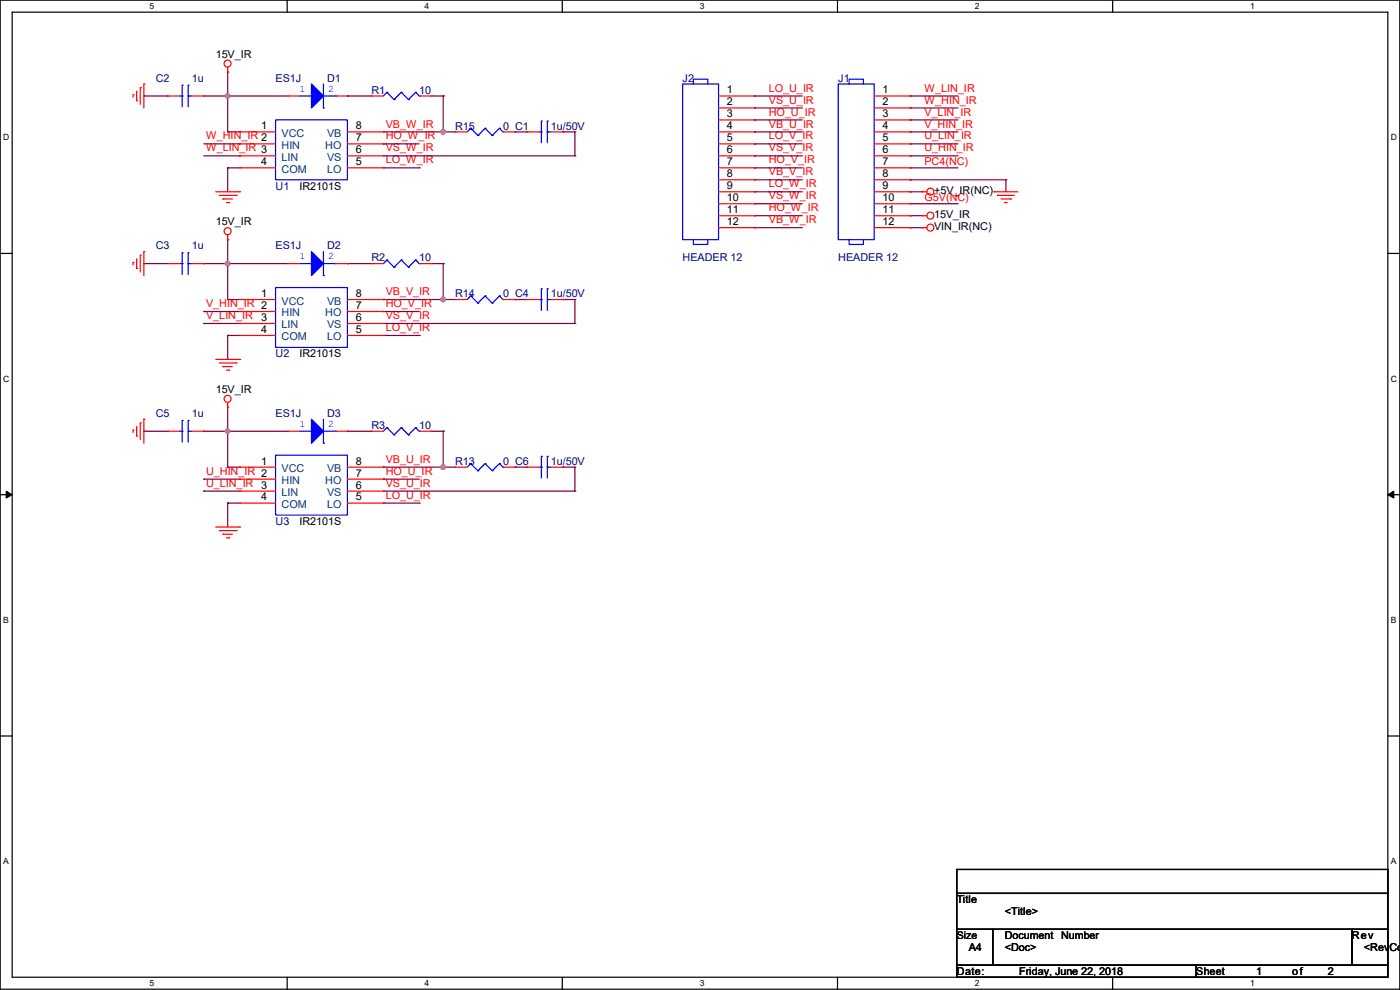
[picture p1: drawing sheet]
<svg xmlns="http://www.w3.org/2000/svg" width="297mm" height="210mm" viewBox="0 0 297 210" stroke-linecap="round" stroke-linejoin="round" font-family="sans-serif">
<path d="M0 0h297v209.8h-297zM2.6 2.6h291.8v204.7h-291.8z" fill="none" stroke="#000" stroke-width=".25"/>
<g fill="#fff">
<path d="M31.7 .3h1v2h-1z"/>
<path d="M31.7 207.6h1v1.9h-1z"/>
</g>
<path d="M60.9 0v2.6M60.9 207.3v2.5" fill="none" stroke="#000" stroke-width=".25"/>
<g fill="#fff">
<path d="M90.1 .3h1v2h-1z"/>
<path d="M90.1 207.6h1v1.9h-1z"/>
</g>
<path d="M119.3 0v2.6M119.3 207.3v2.5" fill="none" stroke="#000" stroke-width=".25"/>
<g fill="#fff">
<path d="M148.5 .3h.9v2h-.9z"/>
<path d="M148.5 207.6h.9v1.9h-.9z"/>
</g>
<path d="M177.7 0v2.6M177.7 207.3v2.5" fill="none" stroke="#000" stroke-width=".25"/>
<g fill="#fff">
<path d="M206.8 .3h1v2h-1z"/>
<path d="M206.8 207.6h1v1.9h-1z"/>
</g>
<path d="M236.1 0v2.6M236.1 207.3v2.5" fill="none" stroke="#000" stroke-width=".25"/>
<g fill="#fff">
<path d="M265.2 .3h1v2h-1z"/>
<path d="M265.2 207.6h1v1.9h-1z"/>
<path d="M.7 28.2h1.2v1.9h-1.2z"/>
<path d="M295.1 28.2h1.2v1.9h-1.2z"/>
<path d="M.7 79.3h1.2v2h-1.2z"/>
<path d="M295.1 79.3h1.2v2h-1.2z"/>
</g>
<path d="M0 53.8h2.6M294.4 53.8h2.6" fill="none" stroke="#000" stroke-width=".25"/>
<g fill="#fff">
<path d="M.7 130.5h1.2v2h-1.2z"/>
<path d="M295.1 130.5h1.1v2h-1.1z"/>
</g>
<path d="M0 104.9h2.6M294.4 104.9h2.6" fill="none" stroke="#000" stroke-width=".25"/>
<path d="M1.3 104.2l1.3 .7-1.3 .8zM294.4 104.9l1.3-.7v1.5z" fill="#000" stroke="#000" stroke-width=".21"/>
<g fill="#fff">
<path d="M.7 181.7h1.2v2h-1.2z"/>
<path d="M295.1 181.7h1.1v2h-1.1z"/>
</g>
<path d="M0 156.1h2.6M294.4 156.1h2.6M203 184.4h91.4v5.1h-91.4zM203 189.5h91.4v7.6h-91.4zM203 197.1h7.6v7.7h-7.6zM210.6 197.1h76.2v7.7h-76.2zM286.8 197.1h7.6v7.7h-7.6zM203 204.8h50.8v2.5h-50.8zM253.8 204.8h40.6v2.5h-40.6z" fill="none" stroke="#000" stroke-width=".25"/>
<g fill="none" stroke="#800040" stroke-width=".25">
<path d="M48.3 15.3h.1M48.3 15.3v12.7M30.5 20.4h.1M30.5 20.4h5.1M43.2 20.4h.1M43.2 33.1h7.6M43.2 30.5h7.6M43.2 20.4h17.8M48.3 28h.1M48.3 20.4h.1M48.3 35.6h.1M48.3 35.6h2.5"/>
<path d="M48.3 28h2.5M48.3 35.6v5.1M50.8 30.5h.1M50.8 33.1h.1M73.7 20.4h.1M73.7 20.4h5.1M81.3 30.5h.1M81.3 35.6h7.6M81.3 28h15.3M81.3 33.1h40.7M81.3 30.5h7.6M88.9 35.6h.1"/>
<path d="M91.5 20.4h2.5M94 28h.1M94 20.4h.1M94 20.4v7.6M109.3 28h.1M109.3 28h2.5M119.4 28h.1M119.4 28h2.6M122 33.1h.1M122 28h.1M122 28v5.1M160.1 38.1h.1"/>
<path d="M160.1 35.6h.1M160.1 33.1h.1M160.1 30.5h.1M160.1 28h.1M160.1 25.4h.1M160.1 22.9h.1M160.1 20.4h.1M160.1 35.6h10.1M160.1 28h10.1M160.1 33.1h10.1M160.1 30.5h10.1M160.1 20.4h10.1"/>
<path d="M160.1 38.1h10.1M160.1 25.4h10.1M160.1 22.9h10.1M193.1 22.9h.1M193.1 20.4h.1M193.1 25.4h.1M193.1 28h.1M193.1 30.5h.1M193.1 33.1h.1M193.1 38.1h.1M193.1 35.6h.1M193.1 35.6h10.1"/>
<path d="M193.1 28h10.1M193.1 33.1h10.1M193.1 30.5h10.1M193.1 20.4h10.1M193.1 38.1h20.3M193.1 25.4h10.1M193.1 22.9h10.1M213.4 38.1h.1M213.4 38.1v2.6M30.5 55.9h.1M30.5 55.9h5.1M43.2 55.9h.1"/>
<path d="M43.2 55.9h17.8M48.3 50.8h.1M48.3 55.9h.1M48.3 50.8v12.7M73.7 55.9h.1M73.7 55.9h5.1M91.5 55.9h2.5M94 55.9h.1M94 55.9v7.6M160.1 43.2h.1M160.1 45.8h.1M160.1 48.3h.1"/>
<path d="M160.1 40.7h.1M160.1 43.2h10.1M160.1 45.8h10.1M160.1 48.3h10.1M160.1 40.7h10.1M193.1 40.7h.1M193.1 45.8h.1M193.1 43.2h.1M193.1 48.3h.1M193.1 43.2h10.1M193.1 45.8h2.5M193.1 48.3h2.5"/>
<path d="M193.1 40.7h2.5M43.2 68.6h.1M43.2 66.1h.1M43.2 68.6h7.6M43.2 66.1h7.6M48.3 63.5h.1M48.3 71.2h.1M48.3 71.2h2.5M48.3 71.2v5M48.3 63.5h2.5M81.3 63.5h.1M81.3 66.1h.1"/>
<path d="M81.3 68.6h40.7M81.3 71.2h7.6M81.3 63.5h15.3M81.3 66.1h7.6M88.9 71.2h.1M94 63.5h.1M109.3 63.5h.1M109.3 63.5h2.5M119.4 63.5h.1M119.4 63.5h2.6M122 68.6h.1M122 63.5h.1"/>
<path d="M122 63.5v5.1M30.5 91.5h.1M30.5 91.5h5.1M43.2 91.5h.1M43.2 91.5h17.8M48.3 86.4h.1M48.3 99.1h.1M48.3 91.5h.1M48.3 99.1h2.5M48.3 86.4v12.7M73.7 91.5h.1M73.7 91.5h5.1"/>
<path d="M81.3 99.1h.1M81.3 99.1h15.3M91.5 91.5h2.5M94 91.5h.1M94 99.1h.1M94 91.5v7.6M109.3 99.1h.1M109.3 99.1h2.5M119.4 99.1h.1M119.4 99.1h2.6M122 99.1h.1M122 99.1v5.1"/>
<path d="M43.2 101.6h.1M43.2 104.2h.1M43.2 101.6h7.6M43.2 104.2h7.6M48.3 106.7h.1M48.3 106.7h2.5M48.3 106.7v5.1M81.3 101.6h.1M81.3 106.7h7.6M81.3 101.6h7.6M81.3 104.2h40.7M88.9 106.7h.1"/>
<path d="M122 104.2h.1"/>
</g>
<g fill="#f0f" stroke="#f0f" stroke-width=".25">
<circle cx="48.3" cy="20.3" r=".49"/>
<circle cx="48.3" cy="55.9" r=".49"/>
<circle cx="48.3" cy="91.5" r=".49"/>
<circle cx="94" cy="99.1" r=".49"/>
<circle cx="94" cy="63.5" r=".49"/>
<circle cx="94" cy="28" r=".49"/>
</g>
<g fill="none" stroke="#f00" stroke-width=".25">
<path d="M29 19.3v2.1M29.8 18.6h.1M29.8 18.6v3.5M30.5 17.8h.1M30.5 17.8v5.1M48.3 15.3h.1M48.3 14.3v1M28.2 20.1h.1M28.2 20.1v.5M29 21.4h.1M35.6 20.4h.1M35.6 20.4h2.5"/>
<path d="M40.7 20.4h2.5M43.2 20.4h.1M50.8 28h.1M50.8 30.5h.1M50.8 33.1h.1M50.8 35.6h.1M50.8 28h7.7M50.8 30.5h7.7M50.8 33.1h7.7M50.8 35.6h7.7M61 20.4h.1M61 20.4h2.5"/>
<path d="M71.2 20.4h2.5M73.7 20.4h.1M73.7 28h7.6M73.7 30.5h7.6M73.7 33.1h7.6M73.7 35.6h7.6M78.8 20.4h.1M78.8 20.4h2.5M81.3 35.6h.1M81.3 33.1h.1M81.3 30.5h.1M81.3 28h.1"/>
<path d="M88.9 20.4h2.6M91.5 20.4h.1M96.6 28h.1M96.6 28h2.5M106.7 28h2.6M109.3 28h.1M111.8 28h.1M111.8 28h2.5M116.9 28h2.5M119.4 28h.1M152.4 28h7.7M152.4 20.4h7.7"/>
<path d="M152.4 22.9h7.7M152.4 25.4h7.7M152.4 30.5h7.7M152.4 33.1h7.7M152.4 35.6h7.7M152.4 38.1h7.7M160.1 20.4h.1M160.1 22.9h.1M160.1 25.4h.1M160.1 28h.1M160.1 30.5h.1M160.1 33.1h.1"/>
<path d="M160.1 35.6h.1M160.1 38.1h.1M185.5 28h7.6M185.5 20.4h7.6M185.5 22.9h7.6M185.5 25.4h7.6M185.5 30.5h7.6M185.5 33.1h7.6M185.5 35.6h7.6M185.5 38.1h7.6M193.1 20.4h.1M193.1 22.9h.1"/>
<path d="M193.1 25.4h.1M193.1 28h.1M193.1 30.5h.1M193.1 33.1h.1M193.1 35.6h.1M193.1 38.1h.1M28.2 55.7h.1M28.2 55.7v.5M29 56.9h.1M29 54.9v2M29.8 54.1h.1M29.8 54.1v3.6"/>
<path d="M30.5 53.4h.1M30.5 53.4v5.1M35.6 55.9h.1M35.6 55.9h2.5M40.7 55.9h2.5M43.2 55.9h.1M45.8 40.7h5M46.5 41.4h3.6M47.3 42.2h.1M47.3 42.2h2M48 43h.6M48.3 50.8h.1"/>
<path d="M48.3 49.8v1M48.6 43h.1M50.1 41.4h.1M50.8 40.7h.1M61 55.9h.1M61 55.9h2.5M71.2 55.9h2.5M73.7 55.9h.1M78.8 55.9h.1M78.8 55.9h2.5M88.9 55.9h2.6M91.5 55.9h.1"/>
<path d="M152.4 40.7h7.7M152.4 45.8h7.7M152.4 48.3h7.7M152.4 43.2h7.7M160.1 40.7h.1M160.1 43.2h.1M160.1 45.8h.1M160.1 48.3h.1M185.5 40.7h7.6M185.5 45.8h7.6M185.5 48.3h7.6M185.5 43.2h7.6"/>
<path d="M193.1 40.7h.1M193.1 43.2h.1M193.1 45.8h.1M193.1 48.3h.1M195.6 40.7h.1M195.6 45.8h.1M195.6 48.3h.1M195.6 40.7h1M195.6 45.8h1M195.6 48.3h1M210.9 40.7h.1M210.9 40.7h5"/>
<path d="M211.6 41.4h.1M211.6 41.4h3.6M212.4 42.2h2M213.1 43h.1M213.1 43h.6M214.4 42.2h.1M45.8 76.2h5M46.5 77h3.6M47.3 77.8h.1M47.3 77.8h2M48 78.5h.6M48.6 78.5h.1"/>
<path d="M50.1 77h.1M50.8 76.2h.1M50.8 63.5h.1M50.8 66.1h.1M50.8 68.6h.1M50.8 71.2h.1M50.8 63.5h7.7M50.8 66.1h7.7M50.8 68.6h7.7M50.8 71.2h7.7M73.7 63.5h7.6M73.7 66.1h7.6"/>
<path d="M73.7 68.6h7.6M73.7 71.2h7.6M81.3 71.2h.1M81.3 68.6h.1M81.3 66.1h.1M81.3 63.5h.1M96.6 63.5h.1M96.6 63.5h2.5M106.7 63.5h2.6M109.3 63.5h.1M111.8 63.5h.1M111.8 63.5h2.5"/>
<path d="M116.9 63.5h2.5M119.4 63.5h.1M28.2 91.2h.1M28.2 91.2v.5M29 92.5h.1M29 90.5v2M29.8 89.7h.1M29.8 89.7v3.6M30.5 88.9h.1M30.5 88.9v5.1M35.6 91.5h.1M35.6 91.5h2.5"/>
<path d="M40.7 91.5h2.5M43.2 91.5h.1M48.3 86.4h.1M48.3 85.4v1M50.8 99.1h.1M50.8 99.1h7.7M61 91.5h.1M61 91.5h2.5M71.2 91.5h2.5M73.7 91.5h.1M73.7 99.1h7.6M78.8 91.5h.1"/>
<path d="M78.8 91.5h2.5M81.3 99.1h.1M88.9 91.5h2.6M91.5 91.5h.1M96.6 99.1h.1M96.6 99.1h2.5M106.7 99.1h2.6M109.3 99.1h.1M111.8 99.1h.1M111.8 99.1h2.5M116.9 99.1h2.5M119.4 99.1h.1"/>
<path d="M45.8 111.8h5M46.5 112.6h3.6M47.3 113.3h.1M47.3 113.3h2M48 114.1h.6M48.6 114.1h.1M50.1 112.6h.1M50.8 111.8h.1M50.8 101.6h.1M50.8 104.2h.1M50.8 106.7h.1M50.8 101.6h7.7"/>
<path d="M50.8 104.2h7.7M50.8 106.7h7.7M73.7 101.6h7.6M73.7 104.2h7.6M73.7 106.7h7.6M81.3 106.7h.1M81.3 104.2h.1M81.3 101.6h.1"/>
<circle cx="48.3" cy="13.5" r=".74"/>
<circle cx="48.3" cy="49" r=".74"/>
<circle cx="197.4" cy="40.7" r=".74"/>
<circle cx="197.4" cy="48.3" r=".74"/>
<circle cx="197.4" cy="45.7" r=".74"/>
<circle cx="48.3" cy="84.6" r=".74"/>
</g>
<g fill="none" stroke="#00f" stroke-width=".25">
<path d="M38.7 18.1h.1M38.7 18.1v4.5M39.9 18.1h.1M39.9 18.1v4.5M68.6 17.8v5.1M82.1 19.6h.1M82.1 19.6l-.8 .8M82.1 19.6l1.5 1.5M85.1 19.6h.1M85.1 19.6l-1.5 1.5M85.1 19.6l1.6 1.5M88.2 19.6h.1"/>
<path d="M88.2 19.6l-1.5 1.5M88.2 19.6l.7 .8M144.8 17.8h7.6v33h-7.6zM147.1 17.8v-1h3.1v1M177.8 17.8h7.7v33h-7.7zM180.1 17.8v-1h3.1v1M38.1 20.4h.6M38.7 20.4h.1M39.9 20.4h.1M39.9 20.4h.8M58.5 25.4h15.2v12.7h-15.2zM63.5 20.4h2.6"/>
<path d="M66.1 20.4h.1M68.6 22.9h.1M68.6 20.4h2.6M71.2 20.4h.1M83.6 21.1h.1M86.7 21.1h.1M88.9 20.4h.1M99.9 27.2h.1M99.9 27.2l-.8 .8M99.9 27.2l1.5 1.5M101.4 28.7h.1M102.9 27.2h.1"/>
<path d="M102.9 27.2l-1.5 1.5M102.9 27.2l1.5 1.5M104.4 28.7h.1M106 27.2h.1M106 27.2l-1.6 1.5M106 27.2l.7 .8M106.7 28h.1M114.3 28h.6M114.9 28h.1M114.9 25.7h.1M114.9 25.7v4.6M116.1 25.7h.1"/>
<path d="M116.1 28h.1M116.1 28h.8M116.1 25.7v4.6M38.1 55.9h.6M38.7 55.9h.1M38.7 53.6h.1M38.7 53.6v4.6M39.9 53.6h.1M39.9 55.9h.1M39.9 55.9h.8M39.9 53.6v4.6M63.5 55.9h2.6"/>
<path d="M66.1 55.9h.1M68.6 58.5h.1M68.6 55.9h2.6M68.6 53.4v5.1M71.2 55.9h.1M82.1 55.2h.1M82.1 55.2l-.8 .7M82.1 55.2l1.5 1.5M83.6 56.7h.1M85.1 55.2h.1M85.1 55.2l-1.5 1.5M85.1 55.2l1.6 1.5"/>
<path d="M86.7 56.7h.1M88.2 55.2h.1M88.2 55.2l-1.5 1.5M88.2 55.2l.7 .7M88.9 55.9h.1M147.1 50.8v1.1h3.1v-1.1M180.1 50.8v1.1h3.1v-1.1M58.5 61h15.2v12.7h-15.2zM99.9 62.8h.1M99.9 62.8l-.8 .7M99.9 62.8l1.5 1.5M101.4 64.3h.1"/>
<path d="M102.9 62.8h.1M102.9 62.8l-1.5 1.5M102.9 62.8l1.5 1.5M104.4 64.3h.1M106 62.8h.1M106 62.8l-1.6 1.5M106 62.8l.7 .7M106.7 63.5h.1M114.3 63.5h.6M114.9 63.5h.1M114.9 61.3h.1M114.9 61.3v4.5"/>
<path d="M116.1 61.3h.1M116.1 63.5h.1M116.1 61.3v4.5M116.1 63.5h.8M38.1 91.5h.6M38.7 91.5h.1M38.7 89.2h.1M38.7 89.2v4.6M39.9 89.2h.1M39.9 91.5h.1M39.9 89.2v4.6M39.9 91.5h.8"/>
<path d="M58.5 96.6h15.2v12.7h-15.2zM63.5 91.5h2.6M66.1 91.5h.1M68.6 94h.1M68.6 88.9v5.1M68.6 91.5h2.6M71.2 91.5h.1M82.1 90.7h.1M82.1 90.7l-.8 .8M82.1 90.7l1.5 1.5M83.6 92.2h.1M85.1 90.7h.1"/>
<path d="M85.1 90.7l-1.5 1.5M85.1 90.7l1.6 1.5M86.7 92.2h.1M88.2 90.7h.1M88.2 90.7l-1.5 1.5M88.2 90.7l.7 .8M88.9 91.5h.1M99.9 98.3h.1M99.9 98.3l-.8 .8M99.9 98.3l1.5 1.6M101.4 99.9h.1M102.9 98.3h.1"/>
<path d="M102.9 98.3l-1.5 1.6M102.9 98.3l1.5 1.6M104.4 99.9h.1M106 98.3h.1M106 98.3l-1.6 1.6M106 98.3l.7 .8M106.7 99.1h.1M114.3 99.1h.6M114.9 99.1h.1M114.9 96.8h.1M114.9 96.8v4.6M116.1 96.8h.1"/>
<path d="M116.1 99.1h.1M116.1 96.8v4.6M116.1 99.1h.8"/>
</g>
<g fill="#00f" stroke="#00f" stroke-width=".25">
<path d="M66.1 53.4l2.5 2.5-2.5 2.6z"/>
<path d="M66.1 17.8l2.5 2.6-2.5 2.5z"/>
<path d="M66.1 88.9l2.5 2.6-2.5 2.5z"/>
</g>
<g font-size="2.3" fill="#000080">
<text x="33.1" y="17.4">C2</text>
<text x="40.7" y="17.4">1u</text>
<text x="58.5" y="17.4">ES1J</text>
<text x="69.4" y="17.4">D1</text>
<text x="144.8" y="17.4">J2</text>
<text x="177.8" y="17.4">J1</text>
<text x="78.8" y="19.9">R1</text>
<text x="88.9" y="19.9">10</text>
<text x="96.6" y="27.5">R15</text>
<text x="106.7" y="27.5">0 C1</text>
<text x="116.9" y="27.5">1u/50V</text>
<text x="58.5" y="40.2">U1</text>
<text x="33.1" y="52.9">C3</text>
<text x="40.7" y="52.9">1u</text>
<text x="58.5" y="52.9">ES1J</text>
<text x="69.4" y="52.9">D2</text>
<text x="78.8" y="55.5">R2</text>
<text x="88.9" y="55.5">10</text>
<text x="144.8" y="55.5">HEADER 12</text>
<text x="177.8" y="55.5">HEADER 12</text>
<text x="96.6" y="63.1">R14</text>
<text x="106.7" y="63.1">0 C4</text>
<text x="116.9" y="63.1">1u/50V</text>
<text x="58.5" y="75.8">U2</text>
<text x="33.1" y="88.5">C5</text>
<text x="40.7" y="88.5">1u</text>
<text x="58.5" y="88.5">ES1J</text>
<text x="69.4" y="88.5">D3</text>
<text x="78.8" y="91">R3</text>
<text x="88.9" y="91">10</text>
<text x="96.6" y="98.6">R13</text>
<text x="106.7" y="98.6">0 C6</text>
<text x="116.9" y="98.6">1u/50V</text>
<text x="58.5" y="111.3">U3</text>
</g>
<g font-size="2.3">
<text x="45.8" y="12.3">15V_IR</text>
<text x="154.2" y="19.8">1</text>
<text x="154.2" y="22.4">2</text>
<text x="187.2" y="19.8">1</text>
<text x="187.2" y="22.4">2</text>
<text x="55.4" y="27.4">1</text>
<text x="75.5" y="30">7</text>
<text x="75.5" y="27.4">8</text>
<text x="154.2" y="24.9">3</text>
<text x="154.2" y="27.4">4</text>
<text x="154.2" y="30">5</text>
<text x="187.2" y="24.9">3</text>
<text x="187.2" y="27.4">4</text>
<text x="187.2" y="30">5</text>
<text x="55.4" y="35.1">4</text>
<text x="75.5" y="35.1">5</text>
<text x="75.5" y="32.5">6</text>
<text x="154.2" y="32.5">6</text>
<text x="154.2" y="35.1">7</text>
<text x="187.2" y="32.5">6</text>
<text x="187.2" y="35.1">7</text>
<text x="63.5" y="40.2">IR2101S</text>
<text x="154.2" y="37.6">8</text>
<text x="154.2" y="40.1">9</text>
<text x="187.2" y="37.6">8</text>
<text x="187.2" y="40.1">9</text>
<text x="198.2" y="41.2">+5V_IR(NC)</text>
<text x="45.8" y="47.8">15V_IR</text>
<text x="154.2" y="42.7">10</text>
<text x="154.2" y="45.2">11</text>
<text x="154.2" y="47.8">12</text>
<text x="187.2" y="42.7">10</text>
<text x="187.2" y="45.2">11</text>
<text x="187.2" y="47.8">12</text>
<text x="198.2" y="46.3">15V_IR</text>
<text x="198.2" y="48.9">VIN_IR(NC)</text>
<text x="55.4" y="63">1</text>
<text x="75.5" y="65.5">7</text>
<text x="75.5" y="63">8</text>
<text x="55.4" y="68.1">3</text>
<text x="55.4" y="70.6">4</text>
<text x="75.5" y="70.6">5</text>
<text x="75.5" y="68.1">6</text>
<text x="63.5" y="75.8">IR2101S</text>
<text x="45.8" y="83.4">15V_IR</text>
<text x="55.4" y="98.6">1</text>
<text x="75.5" y="101.1">7</text>
<text x="75.5" y="98.6">8</text>
<text x="55.4" y="103.6">3</text>
<text x="55.4" y="106.2">4</text>
<text x="75.5" y="106.2">5</text>
<text x="75.5" y="103.6">6</text>
<text x="63.5" y="111.3">IR2101S</text>
<text x="203" y="191.6">Title</text>
<text x="213.2" y="194.1">&lt;Title&gt;</text>
<text x="205.5" y="201.8">A4</text>
<text x="213.1" y="199.2">Document</text>
<text x="213.2" y="201.8">&lt;Doc&gt;</text>
<text x="225.1" y="199.2">Number</text>
<text x="286.8" y="199.2">Rev</text>
<text x="289.4" y="201.8">&lt;RevCod</text>
<text x="203" y="206.8">Date:</text>
<text x="216.2" y="206.8">Friday, June 22, 2018</text>
<text x="253.8" y="206.8">Sheet</text>
<text x="266.5" y="206.8">1</text>
<text x="274.1" y="206.8">of</text>
<text x="281.7" y="206.8">2</text>
</g>
<g font-size="2.3" fill="#f00">
<text x="163.1" y="22">VS_U_IR</text>
<text x="163.1" y="19.4">LO_U_IR</text>
<text x="196.1" y="22">W_HIN_IR</text>
<text x="196.1" y="19.4">W_LIN_IR</text>
<text x="43.7" y="29.6">W_HIN_IR 2</text>
<text x="81.8" y="27.1">VB_W_IR</text>
<text x="81.8" y="29.6">HO_W_IR</text>
<text x="163.1" y="29.6">LO_V_IR</text>
<text x="163.1" y="27.1">VB_U_IR</text>
<text x="163.1" y="24.5">HO_U_IR</text>
<text x="196.1" y="24.5">V_LIN_IR</text>
<text x="196.1" y="27.1">V_HIN_IR</text>
<text x="196.1" y="29.6">U_LIN_IR</text>
<text x="43.7" y="32.1">W_LIN_IR 3</text>
<text x="81.8" y="34.7">LO_W_IR</text>
<text x="81.8" y="32.1">VS_W_IR</text>
<text x="163.1" y="34.7">HO_V_IR</text>
<text x="163.1" y="32.1">VS_V_IR</text>
<text x="196.1" y="32.1">U_HIN_IR</text>
<text x="196.1" y="35.1">PC4(NC)</text>
<text x="163.1" y="39.8">LO_W_IR</text>
<text x="163.1" y="37.2">VB_V_IR</text>
<text x="163.1" y="42.3">VS_W_IR</text>
<text x="163.1" y="44.8">HO_W_IR</text>
<text x="163.1" y="47.4">VB_W_IR</text>
<text x="196.1" y="42.7">G5V(NC)</text>
<text x="43.7" y="65.2">V_HIN_IR 2</text>
<text x="81.8" y="62.6">VB_V_IR</text>
<text x="81.8" y="65.2">HO_V_IR</text>
<text x="43.7" y="67.7">V_LIN_IR</text>
<text x="81.8" y="70.2">LO_V_IR</text>
<text x="81.8" y="67.7">VS_V_IR</text>
<text x="43.7" y="100.7">U_HIN_IR 2</text>
<text x="81.8" y="98.2">VB_U_IR</text>
<text x="81.8" y="100.7">HO_U_IR</text>
<text x="43.7" y="103.3">U_LIN_IR</text>
<text x="81.8" y="105.8">LO_U_IR</text>
<text x="81.8" y="103.3">VS_U_IR</text>
</g>
<g font-size="2.3" fill="#004080">
<text x="59.7" y="29">VCC</text>
<text x="69.4" y="29">VB</text>
<text x="59.7" y="31.6">HIN</text>
<text x="59.7" y="34.1">LIN</text>
<text x="69" y="31.6">HO</text>
<text x="69.4" y="34.1">VS</text>
<text x="59.7" y="36.7">COM</text>
<text x="69.4" y="36.7">LO</text>
<text x="59.7" y="64.6">VCC</text>
<text x="69.4" y="64.6">VB</text>
<text x="59.7" y="67.1">HIN</text>
<text x="59.7" y="69.7">LIN</text>
<text x="69" y="67.1">HO</text>
<text x="69.4" y="69.7">VS</text>
<text x="59.7" y="72.2">COM</text>
<text x="69.4" y="72.2">LO</text>
<text x="59.7" y="100.2">VCC</text>
<text x="69.4" y="100.2">VB</text>
<text x="59.7" y="102.7">HIN</text>
<text x="59.7" y="105.2">LIN</text>
<text x="59.7" y="107.8">COM</text>
<text x="69" y="102.7">HO</text>
<text x="69.4" y="107.8">LO</text>
<text x="69.4" y="105.2">VS</text>
</g>
<text font-size="2.2" x="203" y="199.2">Size</text>
<g font-size="2.1" fill="#00f">
<text x="63.5" y="19.5">1</text>
<text x="69.6" y="19.5">2</text>
<text x="63.5" y="55">1</text>
<text x="69.6" y="55">2</text>
<text x="63.5" y="90.6">1</text>
<text x="69.6" y="90.6">2</text>
</g>
<g font-size="1.8">
<text x="31.7" y="1.9">5</text>
<text x="90.1" y="1.9">4</text>
<text x="148.5" y="1.9">3</text>
<text x="206.8" y="1.9">2</text>
<text x="265.2" y="1.9">1</text>
<text x=".7" y="29.8">D</text>
<text x="295.1" y="29.8">D</text>
<text x=".7" y="80.9">C</text>
<text x="295.1" y="80.9">C</text>
<text x=".7" y="132.1">B</text>
<text x="295.1" y="132.1">B</text>
<text x=".7" y="183.3">A</text>
<text x="295.1" y="183.3">A</text>
<text x="31.7" y="209.2">5</text>
<text x="90.1" y="209.2">4</text>
<text x="148.5" y="209.2">3</text>
<text x="206.8" y="209.2">2</text>
<text x="265.2" y="209.2">1</text>
</g>
</svg>
